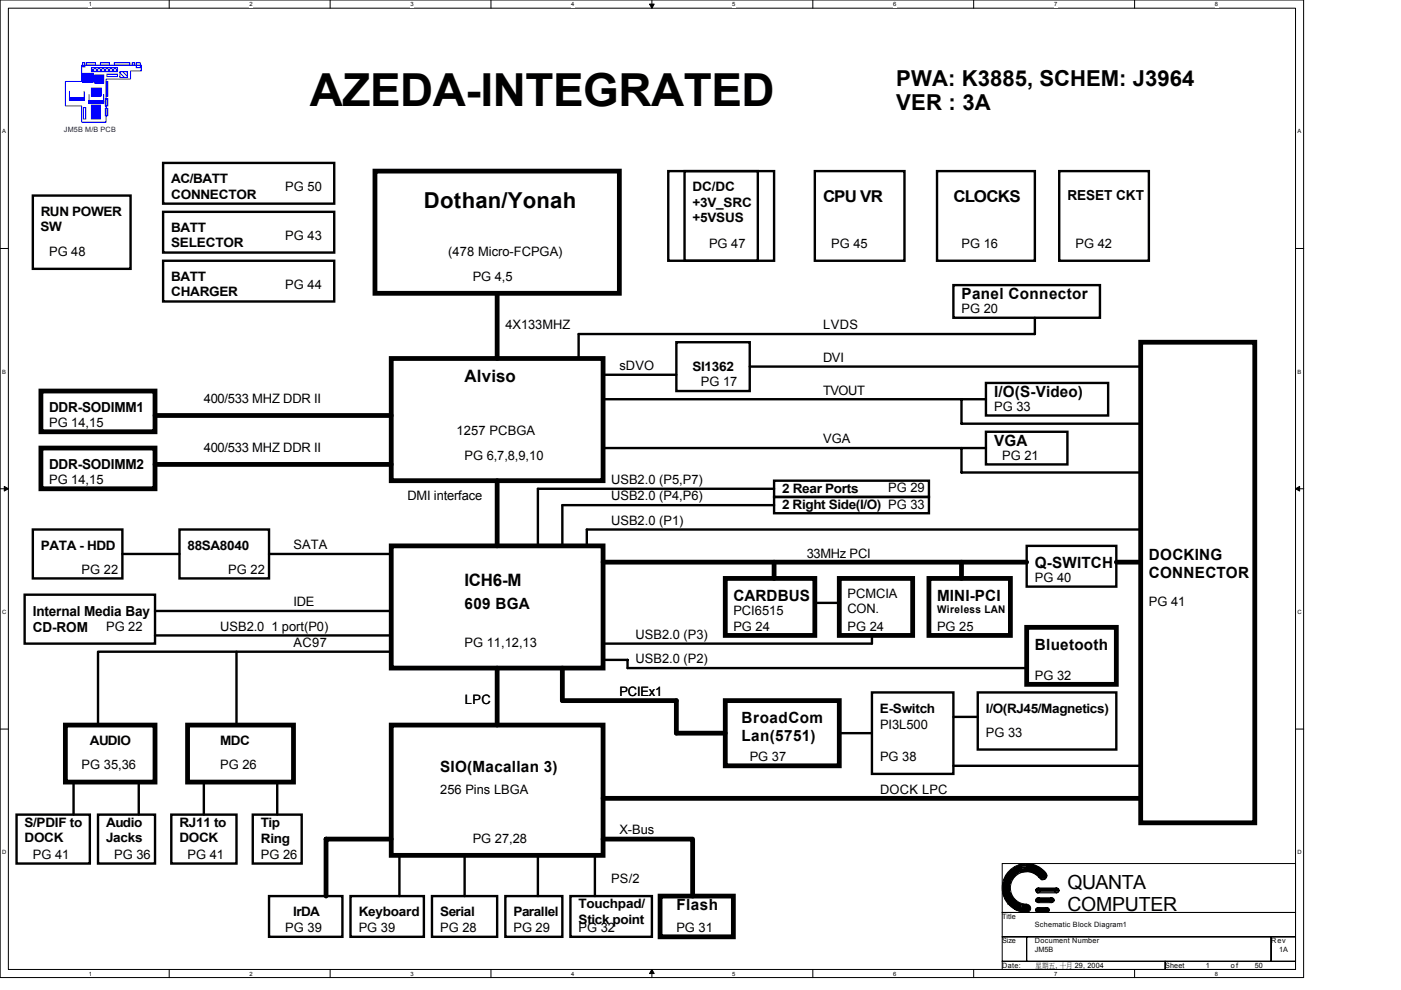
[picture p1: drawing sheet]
<svg xmlns="http://www.w3.org/2000/svg" width="297mm" height="210mm" viewBox="0 0 297 210" stroke-linecap="round" stroke-linejoin="round" font-family="sans-serif">
<path d="M0 0h276.4v207.3h-276.4zM1.8 1.7h272.9v203.8h-272.9z" fill="none" stroke="#000" stroke-width=".21"/>
<g fill="#fff">
<path d="M18.8 .2h.7v1.4h-.7z"/>
<path d="M18.8 205.7h.7v1.4h-.7z"/>
</g>
<path d="M35.9 0v1.7M35.9 205.5v1.8" fill="none" stroke="#000" stroke-width=".21"/>
<g fill="#fff">
<path d="M52.9 .2h.7v1.4h-.7z"/>
<path d="M52.9 205.7h.7v1.4h-.7z"/>
</g>
<path d="M70 0v1.7M70 205.5v1.8" fill="none" stroke="#000" stroke-width=".21"/>
<g fill="#fff">
<path d="M87 .2h.7v1.4h-.7z"/>
<path d="M87 205.7h.7v1.4h-.7z"/>
</g>
<path d="M104.1 0v1.7M104.1 205.5v1.8" fill="none" stroke="#000" stroke-width=".21"/>
<g fill="#fff">
<path d="M121.1 .2h.7v1.4h-.7z"/>
<path d="M121.1 205.7h.7v1.4h-.7z"/>
</g>
<path d="M138.2 0v1.7M138.2 205.5v1.8" fill="none" stroke="#000" stroke-width=".21"/>
<path d="M137.7 .9h1l-.5 .8zM138.2 205.5l.5 .9h-1z" fill="#000" stroke="#000" stroke-width=".21"/>
<g fill="#fff">
<path d="M155.3 .2h.6v1.4h-.6z"/>
<path d="M155.3 205.7h.6v1.4h-.6z"/>
</g>
<path d="M172.3 0v1.7M172.3 205.5v1.8" fill="none" stroke="#000" stroke-width=".21"/>
<g fill="#fff">
<path d="M189.4 .2h.6v1.4h-.6z"/>
<path d="M189.4 205.7h.6v1.4h-.6z"/>
</g>
<path d="M206.4 0v1.7M206.4 205.5v1.8" fill="none" stroke="#000" stroke-width=".21"/>
<g fill="#fff">
<path d="M223.5 .2h.6v1.4h-.6z"/>
<path d="M223.5 205.7h.6v1.4h-.6z"/>
</g>
<path d="M240.6 0v1.7M240.6 205.5v1.8" fill="none" stroke="#000" stroke-width=".21"/>
<g fill="#fff">
<path d="M257.6 .2h.7v1.4h-.7z"/>
<path d="M257.6 205.7h.7v1.4h-.7z"/>
<path d="M.5 27.2h.8v1.4h-.8z"/>
<path d="M275.1 27.2h.8v1.4h-.8z"/>
<path d="M.5 78.1h.8v1.4h-.8z"/>
<path d="M275.1 78.1h.8v1.4h-.8z"/>
</g>
<path d="M0 52.7h1.8M274.7 52.7h1.7" fill="none" stroke="#000" stroke-width=".21"/>
<g fill="#fff">
<path d="M.5 129.1h.8v1.4h-.8z"/>
<path d="M275.1 129.1h.9v1.4h-.9z"/>
</g>
<path d="M0 103.6h1.8M274.7 103.6h1.7" fill="none" stroke="#000" stroke-width=".21"/>
<path d="M.9 103.1l.9 .5-.9 .5zM274.7 103.6l.8-.5v1z" fill="#000" stroke="#000" stroke-width=".21"/>
<g fill="#fff">
<path d="M.5 180h.8v1.4h-.8z"/>
<path d="M275.1 180h.9v1.4h-.9z"/>
</g>
<g fill="none" stroke="#000" stroke-width=".21">
<path d="M0 154.6h1.8M274.7 154.6h1.7M212.5 183.1h62.2v10.4h-62.2zM212.5 193.5h62.2v5.1h-62.2zM212.5 198.6h5.2v5.2h-5.2zM212.7 187.1v2.4l.1 .5v-3.5l.2-.3v4.3l.2 .2v-4.8l.2-.4v5.5l.1 .2v-5.9l.2-.1v6.5M214.2 184.5v2.9l.2-.5v-2.4l.2-.2v2.2l.1-.1v-2.3l.2-.1v2l.2-.1v-2.1h.2v1.9l.1-.2v-1.7l.2-.2v1.7l.2-.1v-1.6l.1-.2v1.8M216.3 183.8a4.7 4.7 0 0 1 5.4 2.2M216.3 184.5a4 4 0 0 1 4.8 1.7M216.3 184.3a4.2 4.2 0 0 1 5.1 2.1M216.3 184.2a4.3 4.3 0 0 1 5.2 2.2M216.3 184a4.5 4.5 0 0 1 5.2 2.1"/>
<path d="M216.3 183.5a4.9 4.9 0 0 1 5.7 2.2M216.3 183.3v1.7l-.2-.2v-1.4zM216.3 191.6v1.5h-.2v-1.5l-.2-.2v1.7l-.1-.2v-1.5l-.2-.2v1.7h-.2v-1.9l-.1-.1v1.9h-.2v-2.1l-.2-.2v2.1l-.2-.2v-2l-.1-.4v2.2l-.2-.1v-2.4l-.2-.4v2.6h-.1v-7.1l-.2 .2v6.7M216.3 191.7h.2v1.4h.1v-1.4h.2v1.6h-.3l.5-1.6M216.3 184.9a3.6 3.6 0 0 1 4.5 1.7M216.3 184.7a3.8 3.8 0 0 1 4.7 1.8M216.4 183.6a4.8 4.8 0 0 1 5.5 2.3M216.5 183.4v1.4M217 191.7h.1M217 191.7v1.6l.2-.2v-1.4l.1 .4v1.2h.2v-1.4h.2v1.4h.1v-1.4h.2v1.4l.2-.2v-1l.2 .1v.7M217.7 183.1l-1.6 .2M217.7 184.8l-1.3 .2"/>
<path d="M217.7 198.6h51.8v5.2h-51.8zM219.7 188.4h4.7v.2h-4.8v.2h5l-.2 .2h-4.7l.2 .1M219.7 192.6h2.6v.2h-2.7v.1h2.9l-.2 .2h-2.7l.3 .2h2.4M219.7 190.5h3.7v.2h-3.7l-.1 .2h3.9l-.1 .1h-3.8l.3 .2h3.3M219.9 189.1h.1M219.9 189.1h4.5M220.1 192.4h1.9M220.1 193.5h1.9M220.1 191.4h2.9M220.1 190.4h2.9M220.1 189.3h4M220.1 188.3h4"/>
<path d="M220.3 186.1a3.4 3.4 0 0 0-5.8 .7 3.4 3.4 0 0 0 3.2 4.9M221.7 185a5.2 5.2 0 0 0-8.7 1 5.2 5.2 0 0 0 4.7 7.4M269.5 198.6h5.2v5.2h-5.2zM212.5 203.8h34.5v1.7h-34.5zM247 203.8h27.7v1.7h-27.7z"/>
<circle cx="217.7" cy="192.6" r=".86"/>
<circle cx="220.1" cy="190.9" r=".51"/>
<circle cx="220.1" cy="192.9" r=".51"/>
<circle cx="220.1" cy="188.8" r=".51"/>
<circle cx="221.1" cy="185.7" r=".85"/>
<circle cx="222" cy="192.9" r=".51"/>
<circle cx="223" cy="190.9" r=".51"/>
<circle cx="224" cy="188.8" r=".51"/>
</g>
<g fill="none" stroke="#000" stroke-width="1">
<path d="M79.5 36.3h51.8v25.9h-51.8zM82.9 76h45v25.9h-45zM105.4 62.2v13.8M241.8 72.6h24.2v101.9h-24.2zM8.7 82.9h24.2v8.6h-24.2zM8.7 95h24.2v8.6h-24.2zM32.9 88.1h50M32.9 98.5h50M82.9 115.7h45v25.9h-45zM105.4 101.9v13.8M127.9 119.2h89.8M164.1 119.2v3.4"/>
<path d="M203.9 119.2v3.4M236.7 119.2h5.1M153.8 122.6h19v12.1h-19zM177.9 122.6h15.6v12.1h-15.6zM197 122.6h17.2v12.1h-17.2zM217.7 133h19v12.1h-19zM13.9 153.7h19v12.1h-19zM39.8 153.7h22.4v12.1h-22.4zM82.9 153.7h45v27.7h-45zM105.4 141.6v12.1M119.2 141.6v6.9h24.2v6.9h10.4M153.8 148.5h24.1v13.9h-24.1z"/>
<path d="M82.9 177.9h-13.8v12.1M127.9 177.9h19v12.1M127.9 169.3h113.9M140 190h15.5v8.6h-15.5z"/>
</g>
<g fill="none" stroke="#000" stroke-width=".51">
<path d="M34.6 34.5h36.3v8.7h-36.3zM141.7 36.3h19v19h-19zM145.1 36.3h19v19h-19zM172.8 36.3h19v19h-19zM198.7 36.3h20.7v19h-20.7zM224.6 36.3h19v19h-19zM7 41.5h20.7v15.5h-20.7zM34.6 44.9h36.3v8.7h-36.3zM34.6 55.3h36.3v8.6h-36.3zM127.9 79.5h15.5M143.4 72.6h15.6v10.3h-15.6zM159 77.7h82.8"/>
<path d="M202.1 60.5h31.1v6.9h-31.1zM219.4 67.4v3.4h-96.7v5.2M127.9 84.6h81.1M127.9 95h81.1M203.9 84.6v5.2h37.9M203.9 95v5.2h37.9M209 91.5h17.3v7h-17.3zM209 81.2h25.9v6.9h-25.9zM7 112.3h18.9v10.3h-18.9zM25.9 117.5h12.2M38.1 112.3h18.9v10.3h-18.9zM57 117.5h25.9"/>
<path d="M164.1 101.9h32.9v3.5h-32.9zM164.1 105.4h32.9v3.4h-32.9zM164.1 103.6h-50.1v12.1M164.1 107.1h-44.9v8.6M217.7 115.7h19v8.7h-19zM241.8 112.3h-117.4v3.4M5.2 126.1h27.7v10.4h-27.7zM32.9 134.7h50M32.9 129.5h50M50.1 138.2v15.5M82.9 138.2h-62.1v15.5M127.9 139.9h5.2v1.7h84.6"/>
<path d="M172.8 127.8h5.1M184.9 134.7v1.8h-57M177.9 155.4h7M184.9 146.8h17.2v17.3h-17.2zM202.1 152h5.2M207.3 146.8h29.4v12.1h-29.4zM3.5 172.7h15.5v10.4h-15.5zM15.6 165.8v6.9M20.8 172.7h12.1v10.4h-12.1zM29.4 165.8v6.9M36.3 172.7h13.8v10.4h-13.8zM43.2 165.8v6.9"/>
<path d="M53.6 172.7h10.4v10.4h-10.4zM58.8 165.8v6.9M202.1 162.4h39.7M57 190h15.6v8.6h-15.6zM74.3 190h15.6v8.6h-15.6zM84.7 181.4v8.6M91.6 190h13.8v8.6h-13.8zM98.5 181.4v8.6M107.1 190h12.1v8.6h-12.1zM114 181.4v8.6M120.9 190h17.3v8.6h-17.3zM126.1 181.4v8.6"/>
</g>
<path d="M29.9 13.8h-12.6v3.5h-3.4v5.2h3.4v3.4h5.2v-9.1h5.2v-1.8h2.2" fill="none" stroke="#00f" stroke-width=".21"/>
<g fill="#00f" stroke="#00f" stroke-width=".21">
<path d="M17.5 15.6h2.2v1.9h-2.2z" fill-rule="evenodd"/>
<path d="M20.1 15.9h1.9v1.7h-1.9z" fill-rule="evenodd"/>
<path d="M19.4 18.7h2.1v1.7h-2.1z" fill-rule="evenodd"/>
</g>
<path d="M25.4 15.2h1.6v1.2h-1.6z" fill="#fff"/>
<g fill="#00f" stroke="#00f" stroke-width=".21">
<path d="M25.4 15.2h1.6v1.2h-1.6z" fill-rule="evenodd"/>
<path d="M19.4 22.3h1.9v1.4h-1.9z" fill-rule="evenodd"/>
<path d="M14.7 20.7h3.1v.6h-3.1z" fill-rule="evenodd"/>
<path d="M18.9 21.4h3.1v.5h-3.1z" fill-rule="evenodd"/>
<path d="M19.4 23.8h1.9v1.4h-1.9z" fill-rule="evenodd"/>
</g>
<path d="M14.7 19.3v2h3.1v-2M22.7 15.7h2.2v.5h-2.2zM14.7 20.7h3.1M17.7 22.8h.5v2.4h-.5zM18.9 20v1.9h3.1v-1.9M18.9 21.4h3.1" fill="none" stroke="#00f" stroke-width=".21"/>
<path d="M19.4 14.4h5.5v.8h-5.5z" fill="#fff"/>
<path d="M19.4 14.4h5.5v.8h-5.5z" fill-rule="evenodd" fill="#00f" stroke="#00f" stroke-width=".21"/>
<path d="M17.5 13.3h.5v.9h-.5zM18.3 13.3h2v.5h-2zM21.3 13.3h1.9v.5h-1.9zM22.5 17.3h.4v3.1h-.4zM24.2 13.3h3.3v.5h-3.3zM27.5 13.3v.5M28 13.3h.6v.5h-.6zM28.9 13.3h.9v1.1h-.9zM29.9 13.8v1.2M22.3 20.9h.6v1.6h-.6zM22.3 23h.6v1.5h-.6z" fill="none" stroke="#00f" stroke-width=".21"/>
<text font-size="9.7" x="65.7" y="22.6">AZEDA-INTEGRATED</text>
<g font-size="4.7">
<text x="190" y="18.1">PWA: K3885, SCHEM: J3964</text>
<text x="190" y="23.3">VER : 3A</text>
<text x="89.9" y="44">Dothan/Yonah</text>
</g>
<g font-size="4.1">
<text x="226.3" y="188.5">QUANTA</text>
<text x="226.3" y="193.3">COMPUTER</text>
</g>
<g font-size="3.6">
<text x="98.5" y="81.1">Alviso</text>
<text x="98.5" y="124.3">ICH6-M</text>
</g>
<g font-size="3.5">
<text x="174.5" y="42.9">CPU VR</text>
<text x="202.1" y="42.9">CLOCKS</text>
</g>
<g font-size="3.3">
<text x="203.9" y="63.5">Panel Connector</text>
<text x="210.8" y="84.2">I/O(S-Video)</text>
<text x="210.8" y="94.6">VGA</text>
<text x="243.6" y="118.8">DOCKING</text>
<text x="219.4" y="120.5">Q-SWITCH</text>
<text x="243.6" y="122.6">CONNECTOR</text>
<text x="98.5" y="129.1">609 BGA</text>
<text x="155.5" y="127.4">CARDBUS</text>
<text x="198.7" y="127.4">MINI-PCI</text>
<text x="219.4" y="137.8">Bluetooth</text>
<text x="157.2" y="153.3">BroadCom</text>
<text x="157.2" y="157.2">Lan(5751)</text>
<text x="93.3" y="163.7">SIO(Macallan 3)</text>
<text x="143.4" y="193">Flash</text>
</g>
<g font-size="2.9">
<text x="226.3" y="42.4">RESET CKT</text>
<text x="10.4" y="87.4">DDR-SODIMM1</text>
<text x="10.4" y="99.4">DDR-SODIMM2</text>
<text x="7" y="130.5">Internal Media Bay</text>
<text x="7" y="134">CD-ROM</text>
</g>
<g font-size="2.8">
<text x="36.3" y="38.8">AC/BATT</text>
<text x="60.5" y="40.5">PG 50</text>
<text x="146.9" y="40.6">DC/DC</text>
<text x="8.7" y="45.7">RUN POWER</text>
<text x="36.3" y="42.1">CONNECTOR</text>
<text x="146.9" y="43.8">+3V_SRC</text>
<text x="146.9" y="47.1">+5VSUS</text>
<text x="8.6" y="49">SW</text>
<text x="36.3" y="49.2">BATT</text>
<text x="36.3" y="52.5">SELECTOR</text>
<text x="60.5" y="50.8">PG 43</text>
<text x="150.3" y="52.6">PG 47</text>
<text x="176.2" y="52.6">PG 45</text>
<text x="203.9" y="52.6">PG 16</text>
<text x="228" y="52.6">PG 42</text>
<text x="10.4" y="54.3">PG 48</text>
<text x="36.3" y="59.6">BATT</text>
<text x="95" y="54.3">(478 Micro-FCPGA)</text>
<text x="100.2" y="59.5">PG 4,5</text>
<text x="36.3" y="62.8">CHARGER</text>
<text x="60.5" y="61.2">PG 44</text>
<text x="107.1" y="69.8">4X133MHZ</text>
<text x="174.5" y="69.8">LVDS</text>
<text x="203.9" y="66.4">PG 20</text>
<text x="174.5" y="76.8">DVI</text>
<text x="131.3" y="78.5">sDVO</text>
<text x="146.9" y="78.6">SI1362</text>
<text x="148.6" y="81.9">PG 17</text>
<text x="174.5" y="83.7">TVOUT</text>
<text x="43.2" y="85.4">400/533 MHZ DDR II</text>
<text x="210.8" y="87.1">PG 33</text>
<text x="10.4" y="90.6">PG 14,15</text>
<text x="43.2" y="95.8">400/533 MHZ DDR II</text>
<text x="96.8" y="92.3">1257 PCBGA</text>
<text x="174.5" y="94">VGA</text>
<text x="98.5" y="97.5">PG 6,7,8,9,10</text>
<text x="212.5" y="97.5">PG 21</text>
<text x="10.4" y="102.7">PG 14,15</text>
<text x="86.4" y="106.1">DMI interface</text>
<text x="129.6" y="102.7">USB2.0 (P5,P7)</text>
<text x="129.6" y="106.1">USB2.0 (P4,P6)</text>
<text x="165.8" y="107.9">2 Right Side(I/O) PG 33</text>
<text x="165.9" y="104.5">2 Rear Ports</text>
<text x="188.3" y="104.4">PG 29</text>
<text x="129.6" y="111.3">USB2.0 (P1)</text>
<text x="8.7" y="116.6">PATA - HDD</text>
<text x="39.8" y="116.6">88SA8040</text>
<text x="62.2" y="116.5">SATA</text>
<text x="171" y="118.2">33MHz PCI</text>
<text x="17.3" y="121.7">PG 22</text>
<text x="48.4" y="121.7">PG 22</text>
<text x="219.4" y="123.4">PG 40</text>
<text x="62.2" y="128.6">IDE</text>
<text x="155.5" y="130.3">PCI6515</text>
<text x="179.7" y="126.9">PCMCIA</text>
<text x="179.7" y="130">CON.</text>
<text x="243.6" y="128.6">PG 41</text>
<text x="22.5" y="133.8">PG 22</text>
<text x="46.7" y="133.8">USB2.0 1 port(P0)</text>
<text x="62.2" y="137.2">AC97</text>
<text x="98.5" y="137.2">PG 11,12,13</text>
<text x="134.8" y="135.5">USB2.0 (P3)</text>
<text x="155.5" y="133.8">PG 24</text>
<text x="179.7" y="133.8">PG 24</text>
<text x="198.7" y="133.8">PG 25</text>
<text x="134.8" y="140.7">USB2.0 (P2)</text>
<text x="98.5" y="149.3">LPC</text>
<text x="131.3" y="147.6">PCIEx1</text>
<text x="219.4" y="144.1">PG 32</text>
<text x="186.6" y="151.1">E-Switch</text>
<text x="186.6" y="154.5">PI3L500</text>
<text x="209" y="151.1">I/O(RJ45/Magnetics)</text>
<text x="19" y="158">AUDIO</text>
<text x="46.6" y="158">MDC</text>
<text x="159" y="161.4">PG 37</text>
<text x="186.6" y="161.4">PG 38</text>
<text x="209" y="156.2">PG 33</text>
<text x="17.3" y="163.1">PG 35,36</text>
<text x="46.7" y="163.1">PG 26</text>
<text x="93.3" y="168.3">256 Pins LBGA</text>
<text x="186.6" y="168.3">DOCK LPC</text>
<text x="5.2" y="178.5">DOCK</text>
<text x="5.2" y="175.3">S/PDIF to</text>
<text x="22.5" y="175.3">Audio</text>
<text x="22.5" y="178.5">Jacks</text>
<text x="38" y="178.5">DOCK</text>
<text x="38.1" y="175.3">RJ11 to</text>
<text x="55.3" y="178.8">Ring</text>
<text x="55.3" y="175.3">Tip</text>
<text x="100.2" y="178.7">PG 27,28</text>
<text x="131.3" y="176.9">X-Bus</text>
<text x="7" y="182.1">PG 41</text>
<text x="24.2" y="182.1">PG 36</text>
<text x="39.8" y="182.1">PG 41</text>
<text x="55.3" y="182.1">PG 26</text>
<text x="129.6" y="187.3">PS/2</text>
<text x="60.5" y="197.7">PG 39</text>
<text x="62.2" y="194.3">IrDA</text>
<text x="76" y="194.3">Keyboard</text>
<text x="76" y="197.7">PG 39</text>
<text x="93.3" y="197.7">PG 28</text>
<text x="93.3" y="194.3">Serial</text>
<text x="108.9" y="194.3">Parallel</text>
<text x="108.9" y="197.7">PG 29</text>
<text x="122.7" y="192.6">Touchpad/</text>
<text x="122.7" y="195.8">Stick point</text>
<text x="122.7" y="197.7">PG 32</text>
<text x="143.4" y="197.7">PG 31</text>
</g>
<text font-size="2.2" x="198.7" y="129.9">Wireless LAN</text>
<text font-size="1.5" fill="#000080" x="13.5" y="28">JM5B M/B PCB</text>
<g font-size="1.5">
<text x="212.5" y="194.9">Title</text>
<text x="219.4" y="196.6">Schematic Block Diagram1</text>
<text x="212.5" y="200">Size</text>
<text x="219.4" y="200">Document Number</text>
<text x="219.4" y="201.8">JM5B</text>
<text x="269.5" y="200">Rev</text>
<text x="271.2" y="201.8">1A</text>
<text x="212.5" y="205.2">Date:</text>
<text x="219.6" y="205.2">星期五, 十月 29, 2004</text>
<text x="247" y="205.2">Sheet</text>
<text x="255.7" y="205.2">1</text>
<text x="261" y="205.2">of</text>
<text x="266" y="205.2">50</text>
</g>
<g font-size="1.2">
<text x="18.8" y="1.3">1</text>
<text x="52.9" y="1.3">2</text>
<text x="87" y="1.3">3</text>
<text x="121.1" y="1.3">4</text>
<text x="155.3" y="1.3">5</text>
<text x="189.4" y="1.3">6</text>
<text x="223.5" y="1.3">7</text>
<text x="257.6" y="1.3">8</text>
<text x=".5" y="28.3">A</text>
<text x="275.1" y="28.3">A</text>
<text x=".5" y="79.2">B</text>
<text x="275.1" y="79.2">B</text>
<text x=".5" y="130.2">C</text>
<text x="275.1" y="130.2">C</text>
<text x=".5" y="181.1">D</text>
<text x="275.1" y="181.1">D</text>
<text x="18.8" y="206.8">1</text>
<text x="52.9" y="206.8">2</text>
<text x="87" y="206.8">3</text>
<text x="121.1" y="206.8">4</text>
<text x="155.3" y="206.8">5</text>
<text x="189.4" y="206.8">6</text>
<text x="223.5" y="206.8">7</text>
<text x="257.6" y="206.8">8</text>
</g>
</svg>
